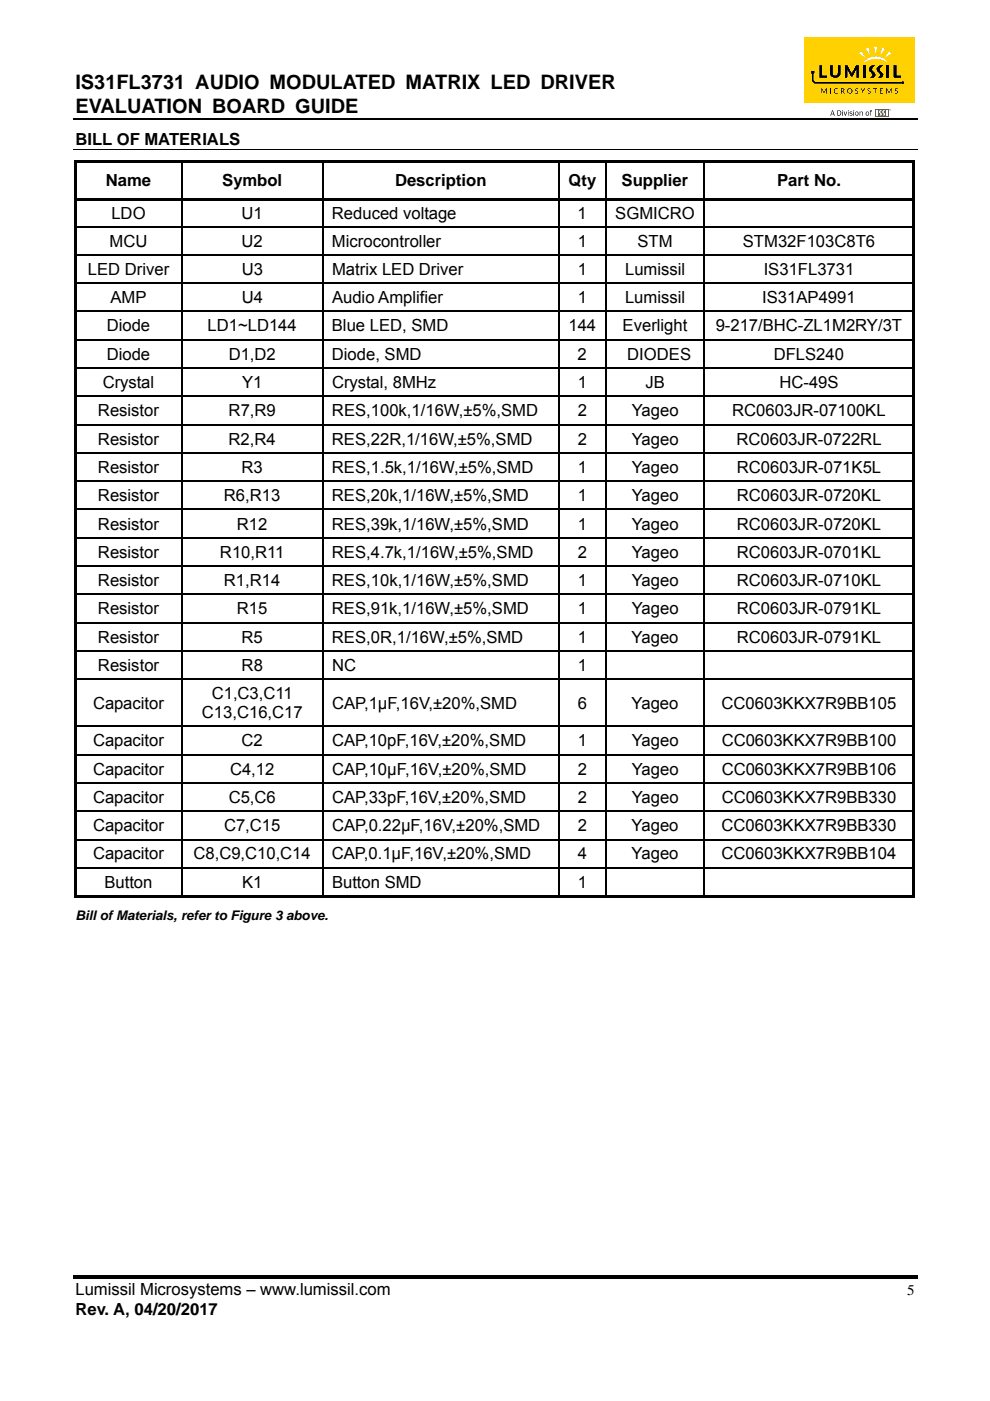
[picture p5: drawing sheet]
<svg xmlns="http://www.w3.org/2000/svg" width="210mm" height="297mm" viewBox="0 0 210 297" stroke-linecap="round" stroke-linejoin="round" font-family="sans-serif">
<path d="M15.5 25.3h179" fill="none" stroke="#000" stroke-width=".34"/>
<path d="M15.5 270.3h179v.7h-179z" fill="#000"/>
<path d="M170.6 7.9h23.4v13.8h-23.4z" fill="#ffd100"/>
<g fill="#000">
<path d="M174.2 18.7h.1l.5 .8 .4-.7 .2-.1v1.2h-.2v-1l-.4 .8-.5-.8-.1 1zM176.1 18.7h.1v1.2h-.1zM176.9 18.9a.46 .46 0 0 1 .8 0 .45 .45 0 0 0-.6 .1 .45 .45 0 0 0 0 .6 .45 .45 0 0 0 .6 0 .53 .53 0 0 1-.7 .1 .53 .53 0 0 1-.1-.8zM181.4 18.8l.4-.1 .3 .1-.1 .1a.23 .23 0 0 0-.4-.1 .23 .23 0 0 0 0 .3 .23 .23 0 0 0 .3 .1 .35 .35 0 0 1 0 .6 .35 .35 0 0 1-.5-.2 .25 .25 0 0 0 .4 .2 .25 .25 0 0 0 .1-.4 .25 .25 0 0 0-.4-.1l-.1-.1zM182.5 18.7l.2 .1 .3 .5 .3-.5 .2-.1-.4 .7v.5h-.2v-.5zM184 18.8l.4-.1 .3 .1-.1 .1a.23 .23 0 0 0-.4-.1 .23 .23 0 0 0 0 .3 .23 .23 0 0 0 .3 .1 .34 .34 0 0 1 0 .6 .34 .34 0 0 1-.5-.2 .25 .25 0 0 0 .4 .2 .25 .25 0 0 0 .1-.4 .25 .25 0 0 0-.3-.1l-.2-.1zM185.2 18.7h.9v.2h-.4v1h-.2v-1h-.3zM186.6 18.7h.7v.2h-.5v.3h.4l-.4 .1v.4h.5v.2h-.7zM188 18.7h.1l.4 .8 .5-.8h.1v1.2l-.1-1-.4 .8-.5-.8v1h-.1zM189.8 18.8l.4-.1 .2 .1v.1a.24 .24 0 0 0-.4-.1 .24 .24 0 0 0 0 .4 .24 .24 0 0 0 .3 .1 .34 .34 0 0 1 0 .5 .34 .34 0 0 1-.5-.2h.1a.24 .24 0 0 0 .3 .1 .24 .24 0 0 0 .1-.3 .24 .24 0 0 0-.3-.1l-.2-.2z"/>
<path d="M178.4 18.7h.2a.34 .34 0 0 1 .5 .2 .34 .34 0 0 1-.3 .5l.4 .5-.2-.1-.3-.4h-.2v.5h-.1zM178.5 18.9v.4l.4-.1a.28 .28 0 0 0-.1-.3 .28 .28 0 0 0-.3 0z"/>
<path d="M179.7 19.3a.58 .58 0 0 1 1.1 0 .58 .58 0 0 1-1.1 0zM179.8 19.3a.43 .43 0 0 0 .8 0 .43 .43 0 0 0-.8 0z"/>
</g>
<path d="M188.6 23.3a.2 .2 0 0 1 .4 0 .2 .2 0 0 1-.4 0zM188.7 23.3a.14 .14 0 0 0 .2 0 .14 .14 0 0 0-.2 0zM188.7 23.2l.2 .1h-.2zM188.7 23.2h.1z" fill="#010101"/>
<path d="M185.7 23.1h2.8v1.7h-2.8z" fill="#c42032"/>
<g fill="#fff">
<path d="M186 23.3h.3v1.2h-.3z"/>
<path d="M186.6 23.5l.4-.1a.4 .4 0 0 0-.2 .4 .4 .4 0 0 0 .2 .4l-.1 .3h-.4l.2-.2-.1-.3a.32 .32 0 0 1-.2-.2 .32 .32 0 0 1 .2-.3z"/>
<path d="M187.2 23.5l.5-.2a.47 .47 0 0 0-.2 .5 .47 .47 0 0 0 .2 .4l-.1 .3h-.4l.3-.3-.4-.4z"/>
<path d="M188 23.3h.3v1.2h-.3z"/>
</g>
<path d="M173.8 13.8h.6v2.2h1v.5h-1.6zM176 13.8h.7v1.4a.54 .54 0 0 0 .3 .8 .54 .54 0 0 0 .7-.6v-1.6h.6v1a1.29 1.29 0 0 1-1 1.7 1.03 1.03 0 0 1-1.3-1.1zM179.2 13.8l.6 .1 .9 1.7 .8-1.8h.7v2.7h-.6v-1.8l-.7 1.4-.2 .1-.3-.1-.7-1.4v1.8h-.5zM183 13.8h.7v2.7h-.7zM184.6 14.1a1 1 0 0 1 1.1-.3v.1a.78 .78 0 0 0-.7 .7 .78 .78 0 0 0 .5 .8 .61 .61 0 0 1-.2 1.1h-.9a.61 .61 0 0 0 .6-.5 .61 .61 0 0 0-.4-.7 .73 .73 0 0 1 0-1.2zM186.2 14.1a.91 .91 0 0 1 1.2-.2 .77 .77 0 0 0-.8 .7 .77 .77 0 0 0 .6 .8 .61 .61 0 0 1-.2 1.1h-.9a.61 .61 0 0 0 .5-.5 .61 .61 0 0 0-.4-.7 .73 .73 0 0 1 0-1.2zM188 13.8h.6v2.7h-.6zM189.5 13.8h.7v2.2h.9v.5h-1.6z" fill="#000"/>
<g fill="#fff">
<path d="M183.3 13a3.3 3.3 0 0 1 5.1 .3 4.7 4.7 0 0 0-5.3 0z"/>
<path d="M183.6 10.3l.7-.2 .2 1.6z"/>
<path d="M187 10.1l.7 .2-.9 1.4z"/>
<path d="M185.4 9.9h.7l-.4 1.6z"/>
<path d="M182.2 11.3l.5-.4 .9 1.3z"/>
<path d="M188.6 10.9l.5 .4-1.4 .9z"/>
</g>
<g fill="#000">
<path d="M172.1 15h.6v.6h-.1v1.4l.3 .4h18.3a.31 .31 0 0 1 .5 0 .31 .31 0 0 1-.1 .5 .31 .31 0 0 1-.4-.2h-18.4l-.6-.5zM15.7 33.9h.6v.5h-.6zM15.7 33.9h134.1v.5h-134.1zM149.8 33.9h43.7v.5h-43.7zM178.9 23.6h.2l.2 .8 .2-.8h.2l-.3 .9h-.2zM180.2 23.7h.6l-.5 .2 .5 .4-.3 .2-.3-.1h.5l-.1-.2a.34 .34 0 0 1-.4-.5zM182.3 23.6l.1 .2 .4-.2 .2 .2v.7h-.1l-.2-.8-.3 .2-.1 .6zM184.6 23.4h.4l-.3 .1 .2 .1-.2 .1v.8l-.2-.8zM193.5 33.9h.6v.5h-.6zM15.7 34.4h.6v7.5h-.6zM15.7 41.9h134.1v.6h-134.1zM15.7 42.5h.6v5.4h-.6z"/>
<path d="M15.7 47.9h.6v.3h-.6zM15.7 48.2h.6v5.7h-.6zM15.7 53.9h.6v.3h-.6zM15.7 54.2h.6v5.7h-.6zM38.4 47.9h.2v.3h-.2zM38.4 53.9h.2v.3h-.2zM68.4 47.9h.2v.3h-.2zM68.4 53.9h.2v.3h-.2zM118.4 47.9h.2v.3h-.2zM118.4 53.9h.2v.3h-.2zM128.4 47.9h.3v.3h-.3zM128.4 53.9h.3v.3h-.3z"/>
<path d="M149.2 47.9h.3v.3h-.3zM149.2 53.9h.3v.3h-.3zM149.8 41.9h43.7v.6h-43.7zM193.5 34.4h.6v7.5h-.6zM193.5 41.9h.6v.6h-.6zM193.5 42.5h.6v5.4h-.6zM193.5 47.9h.6v.3h-.6zM193.5 48.2h.6v5.7h-.6zM193.5 53.9h.6v.3h-.6zM193.5 54.2h.6v5.7h-.6zM15.7 59.9h.6v.3h-.6zM15.7 60.2h.6v5.7h-.6z"/>
<path d="M15.7 65.9h.6v.3h-.6zM15.7 66.2h.6v5.7h-.6zM15.7 71.9h.6v.3h-.6zM15.7 72.2h.6v5.7h-.6zM15.7 77.9h.6v.3h-.6zM38.4 59.9h.2v.3h-.2zM38.4 65.9h.2v.3h-.2zM38.4 71.9h.2v.3h-.2zM38.4 77.9h.2v.3h-.2zM68.4 59.9h.2v.3h-.2zM68.4 65.9h.2v.3h-.2zM68.4 71.9h.2v.3h-.2z"/>
<path d="M68.4 77.9h.2v.3h-.2zM118.4 59.9h.2v.3h-.2zM118.4 65.9h.2v.3h-.2zM118.4 71.9h.2v.3h-.2zM118.4 77.9h.2v.3h-.2zM128.4 59.9h.3v.3h-.3zM128.4 65.9h.3v.3h-.3zM128.4 71.9h.3v.3h-.3zM128.4 77.9h.3v.3h-.3zM149.2 59.9h.3v.3h-.3zM149.2 65.9h.3v.3h-.3zM149.2 71.9h.3v.3h-.3z"/>
<path d="M149.2 77.9h.3v.3h-.3zM193.5 59.9h.6v.3h-.6zM193.5 60.2h.6v5.7h-.6zM193.5 65.9h.6v.3h-.6zM193.5 66.2h.6v5.7h-.6zM193.5 71.9h.6v.3h-.6zM193.5 72.2h.6v5.7h-.6zM193.5 77.9h.6v.3h-.6zM15.7 78.2h.6v5.7h-.6zM15.7 83.9h.6v.3h-.6zM15.7 84.2h.6v5.7h-.6zM15.7 89.9h.6v.3h-.6z"/>
<path d="M15.7 90.2h.6v5.7h-.6zM15.7 95.9h.6v.3h-.6zM38.4 83.9h.2v.3h-.2zM38.4 89.9h.2v.3h-.2zM38.4 95.9h.2v.3h-.2zM68.4 83.9h.2v.3h-.2zM68.4 89.9h.2v.3h-.2zM68.4 95.9h.2v.3h-.2zM118.4 83.9h.2v.3h-.2zM118.4 89.9h.2v.3h-.2zM118.4 95.9h.2v.3h-.2zM128.4 83.9h.3v.3h-.3z"/>
<path d="M128.4 89.9h.3v.3h-.3zM128.4 95.9h.3v.3h-.3zM149.2 83.9h.3v.3h-.3zM149.2 89.9h.3v.3h-.3zM149.2 95.9h.3v.3h-.3zM193.5 78.2h.6v5.7h-.6zM193.5 83.9h.6v.3h-.6zM193.5 84.2h.6v5.7h-.6zM193.5 89.9h.6v.3h-.6zM193.5 90.2h.6v5.7h-.6zM193.5 95.9h.6v.3h-.6zM15.7 96.2h.6v5.7h-.6z"/>
<path d="M15.7 101.9h.6v.3h-.6zM15.7 102.2h.6v5.7h-.6zM15.7 107.9h.6v.3h-.6zM15.7 108.2h.6v5.7h-.6zM15.7 113.9h.6v.3h-.6zM15.7 114.2h.6v5.7h-.6zM38.4 101.9h.2v.3h-.2zM38.4 107.9h.2v.3h-.2zM38.4 113.9h.2v.3h-.2zM68.4 101.9h.2v.3h-.2zM68.4 107.9h.2v.3h-.2zM68.4 113.9h.2v.3h-.2z"/>
<path d="M118.4 101.9h.2v.3h-.2zM118.4 107.9h.2v.3h-.2zM118.4 113.9h.2v.3h-.2zM128.4 101.9h.3v.3h-.3zM128.4 107.9h.3v.3h-.3zM128.4 113.9h.3v.3h-.3zM149.2 101.9h.3v.3h-.3zM149.2 107.9h.3v.3h-.3zM149.2 113.9h.3v.3h-.3zM193.5 96.2h.6v5.7h-.6zM193.5 101.9h.6v.3h-.6zM193.5 102.2h.6v5.7h-.6z"/>
<path d="M193.5 107.9h.6v.3h-.6zM193.5 108.2h.6v5.7h-.6zM193.5 113.9h.6v.3h-.6zM193.5 114.2h.6v5.7h-.6zM15.7 119.9h.6v.3h-.6zM15.7 120.2h.6v5.7h-.6zM15.7 125.9h.6v.3h-.6zM15.7 126.2h.6v5.7h-.6zM15.7 131.9h.6v.3h-.6zM15.7 132.2h.6v5.7h-.6zM15.7 137.9h.6v.3h-.6zM38.4 119.9h.2v.3h-.2z"/>
<path d="M38.4 125.9h.2v.3h-.2zM38.4 131.9h.2v.3h-.2zM38.4 137.9h.2v.3h-.2zM68.4 119.9h.2v.3h-.2zM68.4 125.9h.2v.3h-.2zM68.4 131.9h.2v.3h-.2zM68.4 137.9h.2v.3h-.2zM118.4 119.9h.2v.3h-.2zM118.4 125.9h.2v.3h-.2zM118.4 131.9h.2v.3h-.2zM118.4 137.9h.2v.3h-.2zM128.4 119.9h.3v.3h-.3z"/>
<path d="M128.4 125.9h.3v.3h-.3zM128.4 131.9h.3v.3h-.3zM128.4 137.9h.3v.3h-.3zM149.2 119.9h.3v.3h-.3zM149.2 125.9h.3v.3h-.3zM149.2 131.9h.3v.3h-.3zM149.2 137.9h.3v.3h-.3zM193.5 119.9h.6v.3h-.6zM193.5 120.2h.6v5.7h-.6zM193.5 125.9h.6v.3h-.6zM193.5 126.2h.6v5.7h-.6zM193.5 131.9h.6v.3h-.6z"/>
<path d="M193.5 132.2h.6v5.7h-.6zM193.5 137.9h.6v.3h-.6zM15.7 138.2h.6v5.7h-.6zM15.7 143.9h.6v.2h-.6zM15.7 144.1h.6v9.8h-.6zM15.7 153.9h.6v.3h-.6zM15.7 154.2h.6v5.7h-.6zM38.4 143.9h.2v.2h-.2zM38.4 153.9h.2v.3h-.2zM68.4 143.9h.2v.2h-.2zM68.4 153.9h.2v.3h-.2zM118.4 143.9h.2v.2h-.2z"/>
<path d="M118.4 153.9h.2v.3h-.2zM128.4 143.9h.3v.2h-.3zM128.4 153.9h.3v.3h-.3zM149.2 143.9h.3v.2h-.3zM149.2 153.9h.3v.3h-.3zM193.5 138.2h.6v5.7h-.6zM193.5 143.9h.6v.2h-.6zM193.5 144.1h.6v9.8h-.6zM193.5 153.9h.6v.3h-.6zM193.5 154.2h.6v5.7h-.6zM15.7 159.9h.6v.2h-.6zM15.7 160.1h.6v5.8h-.6z"/>
<path d="M15.7 165.9h.6v.3h-.6zM15.7 166.2h.6v5.7h-.6zM15.7 171.9h.6v.2h-.6zM15.7 172.1h.6v5.8h-.6zM15.7 177.9h.6v.2h-.6zM38.4 159.9h.2v.2h-.2zM38.4 165.9h.2v.3h-.2zM38.4 171.9h.2v.2h-.2zM38.4 177.9h.2v.2h-.2zM68.4 159.9h.2v.2h-.2zM68.4 165.9h.2v.3h-.2zM68.4 171.9h.2v.2h-.2z"/>
<path d="M68.4 177.9h.2v.2h-.2zM118.4 159.9h.2v.2h-.2zM118.4 165.9h.2v.3h-.2zM118.4 171.9h.2v.2h-.2zM118.4 177.9h.2v.2h-.2zM128.4 159.9h.3v.2h-.3zM128.4 165.9h.3v.3h-.3zM128.4 171.9h.3v.2h-.3zM128.4 177.9h.3v.2h-.3zM149.2 159.9h.3v.2h-.3zM149.2 165.9h.3v.3h-.3zM149.2 171.9h.3v.2h-.3z"/>
<path d="M149.2 177.9h.3v.2h-.3zM193.5 159.9h.6v.2h-.6zM193.5 160.1h.6v5.8h-.6zM193.5 165.9h.6v.3h-.6zM193.5 166.2h.6v5.7h-.6zM193.5 171.9h.6v.2h-.6zM193.5 172.1h.6v5.8h-.6zM193.5 177.9h.6v.2h-.6zM15.7 178.1h.6v5.8h-.6zM15.7 183.9h.6v.2h-.6zM15.7 184.1h.6v6.3h-.6zM15.7 189.9h22.7v.5h-22.7z"/>
<path d="M38.4 183.9h.2v.2h-.2zM38.4 189.9h30v.5h-30zM68.4 183.9h.2v.2h-.2zM68.4 189.9h50v.5h-50zM118.4 183.9h.2v.2h-.2zM118.4 189.9h10v.5h-10zM128.4 183.9h.3v.2h-.3zM128.4 189.9h20.8v.5h-20.8zM149.2 183.9h.3v.2h-.3zM149.2 189.9h.6v.5h-.6zM149.8 189.9h43.7v.5h-43.7zM193.5 178.1h.6v5.8h-.6z"/>
<path d="M193.5 183.9h.6v.2h-.6zM193.5 184.1h.6v6.3h-.6zM193.5 189.9h.6v.5h-.6z"/>
<path d="M176.5 23.4h.2l.4 1.1h-.2l-.1-.3h-.5v.3h-.2zM176.6 23.5l-.2 .6h.4z"/>
<path d="M177.6 23.4a.61 .61 0 0 1 .8 .6 .61 .61 0 0 1-.8 .5zM177.7 23.5v.9h.2a.45 .45 0 0 0 .4-.5 .45 .45 0 0 0-.6-.4z"/>
<path d="M178.6 23.3l.2 .2zM178.6 23.6h.2v.9h-.2z"/>
<path d="M179.9 23.3l.1 .2zM179.9 23.6l.1 .9z"/>
<path d="M181 23.3l.1 .2zM181 23.6h.1v.9h-.1z"/>
<path d="M181.3 24.1a.45 .45 0 0 1 .9 0 .45 .45 0 0 1-.9 0zM181.4 24a.3 .3 0 0 0 .6 0 .3 .3 0 0 0-.6 0z"/>
<path d="M183.6 24.1a.42 .42 0 0 1 .8 0 .42 .42 0 0 1-.8 0zM183.7 24a.3 .3 0 0 0 .6 0 .3 .3 0 0 0-.6 0z"/>
</g>
<path d="M15.5 31.7h179" fill="none" stroke="#000" stroke-width=".21"/>
<g fill="none" stroke="#000" stroke-width=".25">
<path d="M38.5 34.4v7.5M68.5 34.4v7.5M118.5 34.4v7.5M128.5 34.4v7.5M149.4 34.4v7.5M16.3 48h22.1M16.3 54h22.1M38.5 42.5v5.4M38.5 48.2v5.7M38.5 54.2v5.7M38.6 48h29.8M38.6 54h29.8"/>
<path d="M68.5 42.5v5.4M68.5 48.2v5.7M68.5 54.2v5.7M68.6 48h49.8M68.6 54h49.8M118.5 42.5v5.4M118.5 48.2v5.7M118.5 54.2v5.7M118.6 48h9.8M118.6 54h9.8M128.5 42.5v5.4M128.5 48.2v5.7"/>
<path d="M128.5 54.2v5.7M128.7 48h20.5M128.7 54h20.5M149.4 42.5v5.4M149.4 48.2v5.7M149.4 54.2v5.7M149.5 48h44M149.5 54h44M16.3 60h22.1M16.3 66h22.1M16.3 72h22.1M16.3 78h22.1"/>
<path d="M38.5 60.2v5.7M38.5 66.2v5.7M38.5 72.2v5.7M38.5 78.2v5.7M38.6 60h29.8M38.6 66h29.8M38.6 72h29.8M38.6 78h29.8M68.5 60.2v5.7M68.5 66.2v5.7M68.5 72.2v5.7M68.5 78.2v5.7"/>
<path d="M68.6 60h49.8M68.6 66h49.8M68.6 72h49.8M68.6 78h49.8M118.5 60.2v5.7M118.5 66.2v5.7M118.5 72.2v5.7M118.5 78.2v5.7M118.6 60h9.8M118.6 66h9.8M118.6 72h9.8M118.6 78h9.8"/>
<path d="M128.5 60.2v5.7M128.5 66.2v5.7M128.5 72.2v5.7M128.5 78.2v5.7M128.7 60h20.5M128.7 66h20.5M128.7 72h20.5M128.7 78h20.5M149.4 60.2v5.7M149.4 66.2v5.7M149.4 72.2v5.7M149.4 78.2v5.7"/>
<path d="M149.5 60h44M149.5 66h44M149.5 72h44M149.5 78h44M16.3 84h22.1M16.3 90h22.1M16.3 96h22.1M38.5 84.2v5.7M38.5 90.2v5.7M38.5 96.2v5.7M38.6 84h29.8M38.6 90h29.8"/>
<path d="M38.6 96h29.8M68.5 84.2v5.7M68.5 90.2v5.7M68.5 96.2v5.7M68.6 84h49.8M68.6 90h49.8M68.6 96h49.8M118.5 84.2v5.7M118.5 90.2v5.7M118.5 96.2v5.7M118.6 84h9.8M118.6 90h9.8"/>
<path d="M118.6 96h9.8M128.5 84.2v5.7M128.5 90.2v5.7M128.5 96.2v5.7M128.7 84h20.5M128.7 90h20.5M128.7 96h20.5M149.4 84.2v5.7M149.4 90.2v5.7M149.4 96.2v5.7M149.5 84h44M149.5 90h44"/>
<path d="M149.5 96h44M16.3 102h22.1M16.3 108h22.1M16.3 114h22.1M38.5 102.2v5.7M38.5 108.2v5.7M38.5 114.2v5.7M38.6 102h29.8M38.6 108h29.8M38.6 114h29.8M68.5 102.2v5.7M68.5 108.2v5.7"/>
<path d="M68.5 114.2v5.7M68.6 102h49.8M68.6 108h49.8M68.6 114h49.8M118.5 102.2v5.7M118.5 108.2v5.7M118.5 114.2v5.7M118.6 102h9.8M118.6 108h9.8M118.6 114h9.8M128.5 102.2v5.7M128.5 108.2v5.7"/>
<path d="M128.5 114.2v5.7M128.7 102h20.5M128.7 108h20.5M128.7 114h20.5M149.4 102.2v5.7M149.4 108.2v5.7M149.4 114.2v5.7M149.5 102h44M149.5 108h44M149.5 114h44M16.3 120h22.1M16.3 126h22.1"/>
<path d="M16.3 132h22.1M16.3 138h22.1M38.5 120.2v5.7M38.5 126.2v5.7M38.5 132.2v5.7M38.5 138.2v5.7M38.6 120h29.8M38.6 126h29.8M38.6 132h29.8M38.6 138h29.8M68.5 120.2v5.7M68.5 126.2v5.7"/>
<path d="M68.5 132.2v5.7M68.5 138.2v5.7M68.6 120h49.8M68.6 126h49.8M68.6 132h49.8M68.6 138h49.8M118.5 120.2v5.7M118.5 126.2v5.7M118.5 132.2v5.7M118.5 138.2v5.7M118.6 120h9.8M118.6 126h9.8"/>
<path d="M118.6 132h9.8M118.6 138h9.8M128.5 120.2v5.7M128.5 126.2v5.7M128.5 132.2v5.7M128.5 138.2v5.7M128.7 120h20.5M128.7 126h20.5M128.7 132h20.5M128.7 138h20.5M149.4 120.2v5.7M149.4 126.2v5.7"/>
<path d="M149.4 132.2v5.7M149.4 138.2v5.7M149.5 120h44M149.5 126h44M149.5 132h44M149.5 138h44M16.3 144h22.1M16.3 154h22.1M16.3 160h22.1M38.5 144.1v9.8M38.5 154.2v5.7M38.6 144h29.8"/>
<path d="M38.6 154h29.8M38.6 160h29.8M68.5 144.1v9.8M68.5 154.2v5.7M68.6 144h49.8M68.6 154h49.8M68.6 160h49.8M118.5 144.1v9.8M118.5 154.2v5.7M118.6 144h9.8M118.6 154h9.8M118.6 160h9.8"/>
<path d="M128.5 144.1v9.8M128.5 154.2v5.7M128.7 144h20.5M128.7 154h20.5M128.7 160h20.5M149.4 144.1v9.8M149.4 154.2v5.7M149.5 144h44M149.5 154h44M149.5 160h44M16.3 166h22.1M16.3 172h22.1"/>
<path d="M16.3 178h22.1M38.5 160.1v5.8M38.5 166.2v5.7M38.5 172.1v5.8M38.5 178.1v5.8M38.6 166h29.8M38.6 172h29.8M38.6 178h29.8M68.5 160.1v5.8M68.5 166.2v5.7M68.5 172.1v5.8M68.5 178.1v5.8"/>
<path d="M68.6 166h49.8M68.6 172h49.8M68.6 178h49.8M118.5 160.1v5.8M118.5 166.2v5.7M118.5 172.1v5.8M118.5 178.1v5.8M118.6 166h9.8M118.6 172h9.8M118.6 178h9.8M128.5 160.1v5.8M128.5 166.2v5.7"/>
<path d="M128.5 172.1v5.8M128.5 178.1v5.8M128.7 166h20.5M128.7 172h20.5M128.7 178h20.5M149.4 160.1v5.8M149.4 166.2v5.7M149.4 172.1v5.8M149.4 178.1v5.8M149.5 166h44M149.5 172h44M149.5 178h44"/>
<path d="M16.3 184h22.1M38.5 184.1v5.8M38.6 184h29.8M68.5 184.1v5.8M68.6 184h49.8M118.5 184.1v5.8M118.6 184h9.8M128.5 184.1v5.8M128.7 184h20.5M149.4 184.1v5.8M149.5 184h44"/>
</g>
<g font-size="4.2">
<text x="16" y="18.9">IS31FL3731 AUDIO MODULATED MATRIX LED DRIVER</text>
<text x="16" y="23.9">EVALUATION BOARD GUIDE</text>
</g>
<g font-size="3.5">
<text x="16" y="30.8">BILL OF MATERIALS</text>
<text x="22.4" y="39.4">Name</text>
<text x="47.1" y="39.4">Symbol</text>
<text x="83.8" y="39.4">Description</text>
<text x="120.6" y="39.4">Qty</text>
<text x="131.9" y="39.4">Supplier</text>
<text x="164.8" y="39.4">Part No.</text>
<text x="23.6" y="46.4">LDO</text>
<text x="51.2" y="46.4">U1</text>
<text x="70.4" y="46.4">Reduced voltage</text>
<text x="122.5" y="46.4">1</text>
<text x="130.5" y="46.4">SGMICRO</text>
<text x="23.2" y="52.3">MCU</text>
<text x="51.2" y="52.3">U2</text>
<text x="70.4" y="52.3">Microcontroller</text>
<text x="122.5" y="52.3">1</text>
<text x="135.2" y="52.3">STM</text>
<text x="157.6" y="52.3">STM32F103C8T6</text>
<text x="18.6" y="58.3">LED Driver</text>
<text x="51.3" y="58.3">U3</text>
<text x="70.4" y="58.3">Matrix LED Driver</text>
<text x="122.6" y="58.3">1</text>
<text x="132.6" y="58.3">Lumissil</text>
<text x="162" y="58.3">IS31FL3731</text>
<text x="23.4" y="64.3">AMP</text>
<text x="51.3" y="64.3">U4</text>
<text x="70.4" y="64.3">Audio Amplifier</text>
<text x="122.5" y="64.3">1</text>
<text x="132.6" y="64.3">Lumissil</text>
<text x="161.7" y="64.3">IS31AP4991</text>
<text x="22.6" y="70.3">Diode</text>
<text x="44" y="70.3">LD1~LD144</text>
<text x="70.4" y="70.3">Blue LED, SMD</text>
<text x="120.6" y="70.3">144</text>
<text x="132.1" y="70.3">Everlight</text>
<text x="151.8" y="70.3">9-217/BHC-ZL1M2RY/3T</text>
<text x="22.6" y="76.3">Diode</text>
<text x="48.5" y="76.3">D1,D2</text>
<text x="70.4" y="76.3">Diode, SMD</text>
<text x="122.5" y="76.3">2</text>
<text x="133" y="76.3">DIODES</text>
<text x="164.1" y="76.3">DFLS240</text>
<text x="21.8" y="82.3">Crystal</text>
<text x="51.3" y="82.3">Y1</text>
<text x="70.4" y="82.3">Crystal, 8MHz</text>
<text x="122.6" y="82.3">1</text>
<text x="136.9" y="82.3">JB</text>
<text x="165.3" y="82.3">HC-49S</text>
<text x="20.8" y="88.3">Resistor</text>
<text x="48.5" y="88.3">R7,R9</text>
<text x="70.4" y="88.3">RES,100k,1/16W,±5%,SMD</text>
<text x="122.6" y="88.3">2</text>
<text x="134" y="88.3">Yageo</text>
<text x="155.3" y="88.3">RC0603JR-07100KL</text>
<text x="20.8" y="94.3">Resistor</text>
<text x="48.5" y="94.3">R2,R4</text>
<text x="70.4" y="94.3">RES,22R,1/16W,±5%,SMD</text>
<text x="122.6" y="94.3">2</text>
<text x="134" y="94.3">Yageo</text>
<text x="156.2" y="94.3">RC0603JR-0722RL</text>
<text x="20.8" y="100.3">Resistor</text>
<text x="51.2" y="100.3">R3</text>
<text x="70.4" y="100.3">RES,1.5k,1/16W,±5%,SMD</text>
<text x="122.6" y="100.3">1</text>
<text x="134" y="100.3">Yageo</text>
<text x="156.3" y="100.3">RC0603JR-071K5L</text>
<text x="20.8" y="106.3">Resistor</text>
<text x="47.5" y="106.3">R6,R13</text>
<text x="70.4" y="106.3">RES,20k,1/16W,±5%,SMD</text>
<text x="122.6" y="106.3">1</text>
<text x="134" y="106.3">Yageo</text>
<text x="156.3" y="106.3">RC0603JR-0720KL</text>
<text x="20.8" y="112.3">Resistor</text>
<text x="50.3" y="112.3">R12</text>
<text x="70.4" y="112.3">RES,39k,1/16W,±5%,SMD</text>
<text x="122.6" y="112.3">1</text>
<text x="134" y="112.3">Yageo</text>
<text x="156.3" y="112.3">RC0603JR-0720KL</text>
<text x="20.8" y="118.3">Resistor</text>
<text x="46.7" y="118.3">R10,R11</text>
<text x="70.4" y="118.3">RES,4.7k,1/16W,±5%,SMD</text>
<text x="122.6" y="118.3">2</text>
<text x="134" y="118.3">Yageo</text>
<text x="156.3" y="118.3">RC0603JR-0701KL</text>
<text x="20.8" y="124.2">Resistor</text>
<text x="47.5" y="124.2">R1,R14</text>
<text x="70.4" y="124.2">RES,10k,1/16W,±5%,SMD</text>
<text x="122.6" y="124.2">1</text>
<text x="134" y="124.2">Yageo</text>
<text x="156.3" y="124.2">RC0603JR-0710KL</text>
<text x="20.8" y="130.3">Resistor</text>
<text x="50.3" y="130.3">R15</text>
<text x="70.4" y="130.3">RES,91k,1/16W,±5%,SMD</text>
<text x="122.6" y="130.3">1</text>
<text x="134" y="130.3">Yageo</text>
<text x="156.3" y="130.3">RC0603JR-0791KL</text>
<text x="20.8" y="136.2">Resistor</text>
<text x="51.2" y="136.2">R5</text>
<text x="70.4" y="136.2">RES,0R,1/16W,±5%,SMD</text>
<text x="122.5" y="136.2">1</text>
<text x="134" y="136.2">Yageo</text>
<text x="156.3" y="136.2">RC0603JR-0791KL</text>
<text x="20.8" y="142.2">Resistor</text>
<text x="51.3" y="142.2">R8</text>
<text x="70.4" y="142.2">NC</text>
<text x="122.5" y="142.2">1</text>
<text x="44.9" y="148.2">C1,C3,C11</text>
<text x="19.7" y="150.2">Capacitor</text>
<text x="42.8" y="152.3">C13,C16,C17</text>
<text x="70.4" y="150.2">CAP,1µF,16V,±20%,SMD</text>
<text x="122.5" y="150.2">6</text>
<text x="134" y="150.2">Yageo</text>
<text x="153" y="150.2">CC0603KKX7R9BB105</text>
<text x="19.7" y="158.2">Capacitor</text>
<text x="51.2" y="158.2">C2</text>
<text x="70.4" y="158.2">CAP,10pF,16V,±20%,SMD</text>
<text x="122.6" y="158.2">1</text>
<text x="134" y="158.2">Yageo</text>
<text x="153.1" y="158.2">CC0603KKX7R9BB100</text>
<text x="19.7" y="164.2">Capacitor</text>
<text x="48.8" y="164.2">C4,12</text>
<text x="70.4" y="164.2">CAP,10µF,16V,±20%,SMD</text>
<text x="122.6" y="164.2">2</text>
<text x="134" y="164.2">Yageo</text>
<text x="153.1" y="164.2">CC0603KKX7R9BB106</text>
<text x="19.7" y="170.2">Capacitor</text>
<text x="48.5" y="170.2">C5,C6</text>
<text x="70.4" y="170.2">CAP,33pF,16V,±20%,SMD</text>
<text x="122.6" y="170.2">2</text>
<text x="134" y="170.2">Yageo</text>
<text x="153.1" y="170.2">CC0603KKX7R9BB330</text>
<text x="19.7" y="176.2">Capacitor</text>
<text x="47.5" y="176.2">C7,C15</text>
<text x="70.4" y="176.2">CAP,0.22µF,16V,±20%,SMD</text>
<text x="122.5" y="176.2">2</text>
<text x="134" y="176.2">Yageo</text>
<text x="153.1" y="176.2">CC0603KKX7R9BB330</text>
<text x="19.7" y="182.2">Capacitor</text>
<text x="41" y="182.2">C8,C9,C10,C14</text>
<text x="70.4" y="182.2">CAP,0.1µF,16V,±20%,SMD</text>
<text x="122.5" y="182.2">4</text>
<text x="134" y="182.2">Yageo</text>
<text x="153.1" y="182.2">CC0603KKX7R9BB104</text>
<text x="22.1" y="188.2">Button</text>
<text x="51.3" y="188.2">K1</text>
<text x="70.4" y="188.2">Button SMD</text>
<text x="122.5" y="188.2">1</text>
<text x="16" y="274.7">Lumissil Microsystems – www.lumissil.com</text>
<text x="16" y="278.7">Rev. A, 04/20/2017</text>
</g>
<text font-size="3.2" x="192.4" y="274.7">5</text>
<text font-size="2.8" x="16" y="195.1">Bill of Materials, refer to Figure 3 above.</text>
</svg>
